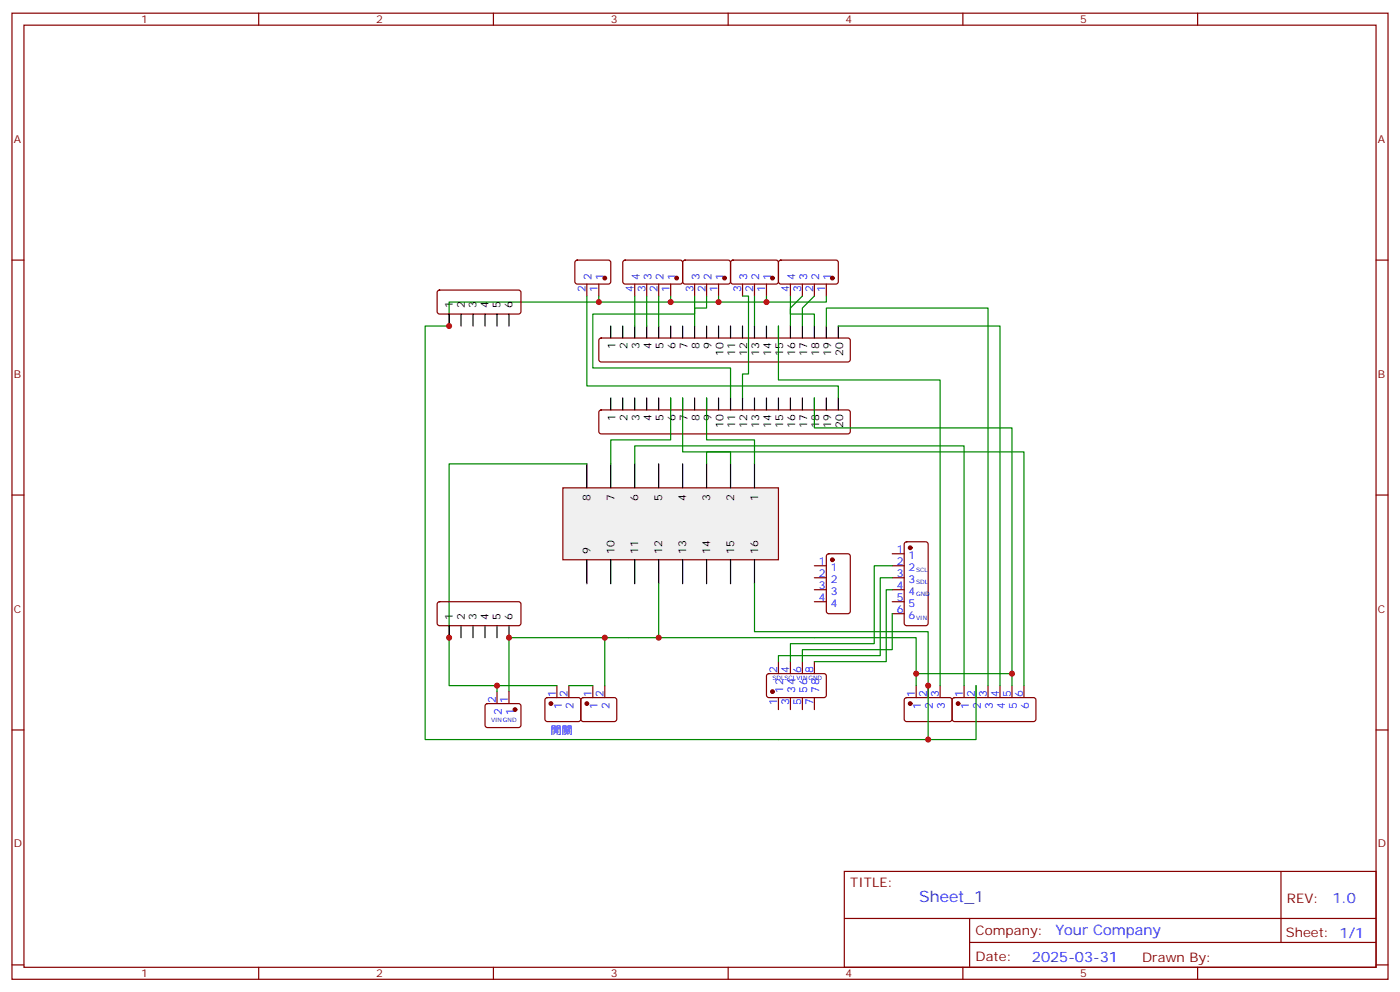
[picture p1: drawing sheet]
<svg xmlns="http://www.w3.org/2000/svg" width="412mm" height="292mm" viewBox="0 0 412 292" stroke-linecap="round" stroke-linejoin="round" font-family="sans-serif">
<g fill="none" stroke="#870000" stroke-width=".35">
<path d="M3.5 3.9h405.4v284.3h-405.4zM7.1 7.4h398.2v277.3h-398.2zM76.2 3.9v3.5M145.3 3.9v3.5M214.5 3.9v3.5M283.6 3.9v3.5M352.8 3.9v3.5M3.5 76.6h3.6M169.6 76.8l.4-.2h9.5l.4 .7v5.9l-.7 .4-9.4-.1-.5-.6v-5.6zM183.7 76.8l.4-.2h16.6l.4 .7-.1 5.9-.6 .4-16.5-.1-.5-.6v-5.6zM229.5 76.8l.5-.2h16.5l.4 .7v5.9l-.7 .4-16.5-.1-.4-.6v-5.6zM405.3 76.6h3.6"/>
<path d="M172.9 83.6v3.5M176.4 83.6v3.5M187 83.6v3.5M190.5 83.6v3.5M194 83.6v3.5M197.6 83.6v3.5M232.8 83.6v3.5M236.4 83.6v3.5M239.9 83.6v3.5M243.4 83.6v3.5M3.5 145.7h3.6M266.6 159.7l.5-.2h5.6l.6 .4 .1 23.5-.5 .7h-5.8l-.7-.4-.1-23.5z"/>
<path d="M405.3 145.7h3.6M239.9 166.5h3.5M239.9 170h3.5M239.9 173.6h3.5M239.9 177.1h3.5M243.7 163.2l.4-.2h5.7l.6 .4 .1 16.5-.5 .7h-5.9l-.6-.4-.1-16.5zM262.8 163h3.5M262.8 166.5h3.5M262.8 170h3.5M262.8 173.6h3.5M262.8 177.1h3.5M226 198.5l.5-.2h16.5l.4 .7v5.9l-.7 .4h-16.5l-.4-.7v-5.6z"/>
<path d="M229.3 194.7v3.6M232.8 194.7v3.6M236.4 194.7v3.6M239.9 194.7v3.6M262.8 180.6h3.5M3.5 214.8h3.6M160.7 205.5l.5-.2 9.5 .1 .4 .6-.1 5.9-.6 .5-9.5-.1-.4-.6v-5.7zM164 201.8v3.5M167.6 201.8v3.5M171.3 205.5l.5-.2 9.4 .1 .5 .6-.1 5.9-.6 .5-9.5-.1-.4-.6v-5.7zM174.6 201.8v3.5M178.2 201.8v3.5"/>
<path d="M229.3 205.3v3.5M232.8 205.3v3.5M236.4 205.3v3.5M239.9 205.3v3.5M266.6 205.5l.5-.2 12.9 .1 .5 .6-.1 5.9-.6 .5-13-.1-.5-.6v-5.7zM269.9 201.8v3.5M273.4 201.8v3.5M276.9 201.8v3.5M280.7 205.5l.5-.2 23.5 .1 .5 .6-.1 5.9-.7 .5-23.5-.1-.4-.6v-5.7zM284 201.8v3.5M287.5 201.8v3.5M291 201.8v3.5"/>
<path d="M294.6 201.8v3.5M298.1 201.8v3.5M301.6 201.8v3.5M405.3 214.8h3.6M248.7 256.5h156.6v28.2h-156.6zM377.3 256.5v20.9M248.7 270.3h156.5M285.6 277.4h119.6M285.6 270.3v14.1M3.5 284h3.6M76.2 284.7v3.5M145.3 284.7v3.5"/>
<path d="M214.5 284.7v3.5M283.6 284.7v3.5M352.8 284.7v3.5M405.3 284h3.6"/>
</g>
<g fill="#870000" stroke="#870000" stroke-width=".35">
<circle cx="199.3" cy="81.8" r=".53"/>
<circle cx="245.2" cy="81.8" r=".53"/>
<circle cx="162.3" cy="207.1" r=".53"/>
<circle cx="268.1" cy="161.2" r=".53"/>
<circle cx="245.2" cy="164.7" r=".53"/>
<circle cx="227.5" cy="203.6" r=".53"/>
<circle cx="178.2" cy="81.8" r=".53"/>
<circle cx="172.9" cy="207.1" r=".53"/>
<circle cx="268.1" cy="207.1" r=".53"/>
<circle cx="282.2" cy="207.1" r=".53"/>
</g>
<path d="M165.8 143.6h63.5v21.1h-63.5z" fill="#f0f0f0" stroke="#870000" stroke-width=".35"/>
<g fill="none" stroke="#000" stroke-width=".35">
<path d="M132.3 92.4v3.6M135.8 92.4v3.6M139.3 92.4v3.6M142.9 92.4v3.6M146.4 92.4v3.6M149.9 92.4v3.6M179.9 96v3.5M183.4 96v3.5M187 96v3.5M190.5 96v3.5M194 96v3.5M197.6 96v3.5"/>
<path d="M201.1 96v3.5M204.6 96v3.5M208.1 96v3.5M211.7 96v3.5M215.2 96v3.5M218.7 96v3.5M222.2 96v3.5M225.8 96v3.5M229.3 96v3.5M232.8 96v3.5M236.4 96v3.5M239.9 96v3.5"/>
<path d="M243.4 96v3.5M246.9 96v3.5M179.9 117.1v3.5M183.4 117.1v3.5M187 117.1v3.5M190.5 117.1v3.5M194 117.1v3.5M197.6 117.1v3.5M201.1 117.1v3.5M204.6 117.1v3.5M208.1 117.1v3.5M211.7 117.1v3.5"/>
<path d="M215.2 117.1v3.5M218.7 117.1v3.5M222.2 117.1v3.5M225.8 117.1v3.5M229.3 117.1v3.5M232.8 117.1v3.5M236.4 117.1v3.5M239.9 117.1v3.5M243.4 117.1v3.5M246.9 117.1v3.5M172.9 136.5v7.1M179.9 136.5v7.1"/>
<path d="M187 136.5v7.1M194 136.5v7.1M201.1 136.5v7.1M208.1 136.5v7.1M215.2 136.5v7.1M222.2 136.5v7.1M172.9 164.7v7.1M179.9 164.7v7.1M187 164.7v7.1M194 164.7v7.1M201.1 164.7v7.1M208.1 164.7v7.1"/>
<path d="M215.2 164.7v7.1M222.2 164.7v7.1M132.3 184.1v3.6M135.8 184.1v3.6M139.3 184.1v3.6M142.9 184.1v3.6M146.4 184.1v3.6M149.9 184.1v3.6"/>
</g>
<g fill="none" stroke="#870000" stroke-width=".35">
<path d="M201.3 76.8l.5-.2h13l.4 .7-.1 5.9-.6 .4-13-.1-.4-.6v-5.6zM215.4 76.8l.5-.2h13l.4 .7-.1 5.9-.6 .4-13-.1-.4-.6v-5.6zM129 85.6l.5-.2h23.5l.5 .7-.1 5.9-.6 .4h-23.6l-.4-.7v-5.6zM176.6 99.7l.5-.2h72.7l.5 .2 .2 .5v5.6l-.3 .5-.4 .2h-72.7l-.5-.2-.2-.5v-5.6zM204.6 83.6v3.5M208.1 83.6v3.5M211.7 83.6v3.5M218.7 83.6v3.5M222.2 83.6v3.5M225.8 83.6v3.5M176.6 120.9l.5-.3h72.7l.5 .3 .2 .5v5.6l-.3 .5-.4 .2h-72.7l-.5-.2-.2-.5v-5.6zM129 177.3l.5-.2h23.5l.5 .7-.1 5.9-.6 .4h-23.6l-.4-.7v-5.6z"/>
<path d="M143.1 207.3l.5-.2h9.4l.5 .7-.1 5.9-.6 .4h-9.5l-.4-.7v-5.6zM146.4 203.6v3.5M149.9 203.6v3.5"/>
</g>
<g fill="none" stroke="#008700" stroke-width=".35">
<path d="M172.9 87.1v26.5h74v3.5M176.4 87.1v1.8h-44.1v7.1h-7.1v121.7h148.2v-31.8h-51.2v-14.1M187 87.1v8.9M190.5 87.1v8.9M194 87.1v8.9M197.6 87.1v1.8h-21.2M204.6 87.1v5.3h-30v15.9h40.6v8.8M208.1 87.1v3.6h-3.5v5.3M211.7 87.1v1.8h-14.1M218.7 87.1h1.8v23h-1.8v7M222.2 87.1v8.9M225.8 87.1v1.8h-14.1"/>
<path d="M229.3 96v15.8h47.6v90M232.8 87.1v5.3h7.1v3.6M236.4 87.1l-3.6 3.6v5.3M239.9 87.1l-3.5 3.6v5.3M243.4 96v-5.3h47.6v111.1M243.4 87.1v1.8h-17.6M246.9 96h47.7v105.8M197.6 117.1v12.4h-17.7v7M201.1 117.1v15.9h14.1v3.5M208.1 117.1v12.4h14.1v7M239.9 117.1v8.8h58.2v75.9M172.9 136.5h-40.6v65.3h31.7"/>
<path d="M187 136.5v-5.3h97v70.6M208.1 136.5v-3.5h93.5v68.8M194 171.8v15.9h-44.1v15.9M262.8 170h-3.5v23h-30v1.7M262.8 166.5h-5.3v22.9h-24.7v5.3M262.8 173.6h-1.7v21.1h-21.2M178.2 187.7v14.1M194 187.7h75.9v14.1M262.8 180.6v10.6h-26.4v3.5M269.9 198.3h28.2M146.4 201.8v1.8M167.6 201.8h7"/>
<path d="M287.5 201.8v15.9h-14.1"/>
</g>
<g fill="#870000" stroke="#870000" stroke-width=".35">
<circle cx="151.7" cy="208.8" r=".53"/>
<circle cx="213.4" cy="81.8" r=".53"/>
<circle cx="227.5" cy="81.8" r=".53"/>
</g>
<g fill="#c00">
<circle cx="273.4" cy="217.7" r=".88"/>
<circle cx="194" cy="187.7" r=".88"/>
<circle cx="178.2" cy="187.7" r=".88"/>
<circle cx="132.3" cy="187.7" r=".88"/>
<circle cx="269.9" cy="198.3" r=".88"/>
<circle cx="273.4" cy="201.8" r=".88"/>
<circle cx="298.1" cy="198.3" r=".88"/>
<circle cx="146.4" cy="201.8" r=".88"/>
<circle cx="149.9" cy="187.7" r=".88"/>
<circle cx="176.4" cy="88.9" r=".88"/>
<circle cx="197.6" cy="88.9" r=".88"/>
<circle cx="211.7" cy="88.9" r=".88"/>
<circle cx="225.8" cy="88.9" r=".88"/>
<circle cx="132.3" cy="96" r=".88"/>
</g>
<text font-size="4.6" fill="#00f" x="270.8" y="265.5">Sheet_1</text>
<g font-size="4.2" fill="#00f">
<text x="392.5" y="265.7">1.0</text>
<text x="310.9" y="275.3">Your Company</text>
<text x="304" y="283.1">2025-03-31</text>
</g>
<g font-size="3.9" fill="#800">
<text x="250.5" y="261.1">TITLE:</text>
<text x="379.1" y="265.7">REV:</text>
<text x="287.4" y="275.3">Company:</text>
<text x="378.7" y="275.9">Sheet: 1/1</text>
<text x="287.4" y="282.9">Date:</text>
<text x="336.4" y="283">Drawn By:</text>
</g>
<g font-size="3.2" fill="#800">
<text x="41.6" y="6.9">1</text>
<text x="110.8" y="6.9">2</text>
<text x="179.9" y="6.9">3</text>
<text x="249.1" y="6.9">4</text>
<text x="318.2" y="6.9">5</text>
<text x="4.1" y="42">A</text>
<text x="405.9" y="42">A</text>
<text x="4.1" y="111.1">B</text>
<text x="405.9" y="111.1">B</text>
<text x="4.1" y="180.3">C</text>
<text x="405.9" y="180.3">C</text>
<text x="4.1" y="249.4">D</text>
<text x="405.9" y="249.4">D</text>
<text x="41.6" y="287.7">1</text>
<text x="110.8" y="287.7">2</text>
<text x="179.9" y="287.7">3</text>
<text x="249.1" y="287.7">4</text>
<text x="318.2" y="287.7">5</text>
</g>
<g font-size="3.2" fill="#00f">
<text x="174.3" y="82.3" transform="rotate(-90 174.3 82.3)">2</text>
<text x="177.8" y="82.3" transform="rotate(-90 177.8 82.3)">1</text>
<text x="188.4" y="82.3" transform="rotate(-90 188.4 82.3)">4</text>
<text x="191.9" y="82.3" transform="rotate(-90 191.9 82.3)">3</text>
<text x="195.4" y="82.3" transform="rotate(-90 195.4 82.3)">2</text>
<text x="199" y="82.3" transform="rotate(-90 199 82.3)">1</text>
<text x="206" y="82.3" transform="rotate(-90 206 82.3)">3</text>
<text x="209.5" y="82.3" transform="rotate(-90 209.5 82.3)">2</text>
<text x="213.1" y="82.3" transform="rotate(-90 213.1 82.3)">1</text>
<text x="220.1" y="82.3" transform="rotate(-90 220.1 82.3)">3</text>
<text x="223.7" y="82.3" transform="rotate(-90 223.7 82.3)">2</text>
<text x="227.2" y="82.3" transform="rotate(-90 227.2 82.3)">1</text>
<text x="234.2" y="82.3" transform="rotate(-90 234.2 82.3)">4</text>
<text x="237.8" y="82.3" transform="rotate(-90 237.8 82.3)">3</text>
<text x="241.3" y="82.3" transform="rotate(-90 241.3 82.3)">2</text>
<text x="244.8" y="82.3" transform="rotate(-90 244.8 82.3)">1</text>
<text x="172.5" y="85.8" transform="rotate(-90 172.5 85.8)">2</text>
<text x="176" y="85.8" transform="rotate(-90 176 85.8)">1</text>
<text x="186.6" y="85.8" transform="rotate(-90 186.6 85.8)">4</text>
<text x="190.1" y="85.8" transform="rotate(-90 190.1 85.8)">3</text>
<text x="193.7" y="85.8" transform="rotate(-90 193.7 85.8)">2</text>
<text x="197.2" y="85.8" transform="rotate(-90 197.2 85.8)">1</text>
<text x="204.3" y="85.8" transform="rotate(-90 204.3 85.8)">3</text>
<text x="207.8" y="85.8" transform="rotate(-90 207.8 85.8)">2</text>
<text x="211.3" y="85.8" transform="rotate(-90 211.3 85.8)">1</text>
<text x="218.4" y="85.8" transform="rotate(-90 218.4 85.8)">3</text>
<text x="221.9" y="85.8" transform="rotate(-90 221.9 85.8)">2</text>
<text x="225.4" y="85.8" transform="rotate(-90 225.4 85.8)">1</text>
<text x="232.5" y="85.8" transform="rotate(-90 232.5 85.8)">4</text>
<text x="236" y="85.8" transform="rotate(-90 236 85.8)">3</text>
<text x="239.5" y="85.8" transform="rotate(-90 239.5 85.8)">2</text>
<text x="243.1" y="85.8" transform="rotate(-90 243.1 85.8)">1</text>
<text x="241.2" y="166.2">1</text>
<text x="244.7" y="167.9">1</text>
<text x="264.2" y="162.6">1</text>
<text x="264.2" y="166.2">2</text>
<text x="267.7" y="164.4">1</text>
<text x="267.7" y="167.9">2</text>
<text x="241.2" y="169.7">2</text>
<text x="241.2" y="173.2">3</text>
<text x="244.7" y="171.4">2</text>
<text x="264.2" y="169.7">3</text>
<text x="264.2" y="173.2">4</text>
<text x="267.7" y="171.4">3</text>
<text x="241.2" y="176.7">4</text>
<text x="244.7" y="175">3</text>
<text x="244.7" y="178.5">4</text>
<text x="264.2" y="176.7">5</text>
<text x="267.7" y="175">4</text>
<text x="267.7" y="178.5">5</text>
<text x="264.2" y="180.3">6</text>
<text x="267.7" y="182">6</text>
<text x="229" y="198.1" transform="rotate(-90 229 198.1)">2</text>
<text x="232.5" y="198.1" transform="rotate(-90 232.5 198.1)">4</text>
<text x="236" y="198.1" transform="rotate(-90 236 198.1)">6</text>
<text x="239.5" y="198.1" transform="rotate(-90 239.5 198.1)">8</text>
<text x="146" y="206.9" transform="rotate(-90 146 206.9)">2</text>
<text x="149.6" y="206.9" transform="rotate(-90 149.6 206.9)">1</text>
<text x="163.7" y="205.1" transform="rotate(-90 163.7 205.1)">1</text>
<text x="165.5" y="208.6" transform="rotate(-90 165.5 208.6)">1</text>
<text x="167.2" y="205.1" transform="rotate(-90 167.2 205.1)">2</text>
<text x="169" y="208.6" transform="rotate(-90 169 208.6)">2</text>
<text x="174.3" y="205.1" transform="rotate(-90 174.3 205.1)">1</text>
<text x="176" y="208.6" transform="rotate(-90 176 208.6)">1</text>
<text x="177.8" y="205.1" transform="rotate(-90 177.8 205.1)">2</text>
<text x="179.6" y="208.6" transform="rotate(-90 179.6 208.6)">2</text>
<text x="229" y="207.5" transform="rotate(-90 229 207.5)">1</text>
<text x="230.7" y="204" transform="rotate(-90 230.7 204)">12</text>
<text x="232.5" y="207.5" transform="rotate(-90 232.5 207.5)">3</text>
<text x="234.2" y="204" transform="rotate(-90 234.2 204)">34</text>
<text x="236" y="207.5" transform="rotate(-90 236 207.5)">5</text>
<text x="237.8" y="204" transform="rotate(-90 237.8 204)">56</text>
<text x="239.5" y="207.5" transform="rotate(-90 239.5 207.5)">7</text>
<text x="241.3" y="204" transform="rotate(-90 241.3 204)">78</text>
<text x="269.5" y="205.1" transform="rotate(-90 269.5 205.1)">1</text>
<text x="271.3" y="208.6" transform="rotate(-90 271.3 208.6)">1</text>
<text x="273" y="205.1" transform="rotate(-90 273 205.1)">2</text>
<text x="274.8" y="208.6" transform="rotate(-90 274.8 208.6)">2</text>
<text x="276.6" y="205.1" transform="rotate(-90 276.6 205.1)">3</text>
<text x="278.3" y="208.6" transform="rotate(-90 278.3 208.6)">3</text>
<text x="283.6" y="205.1" transform="rotate(-90 283.6 205.1)">1</text>
<text x="285.4" y="208.6" transform="rotate(-90 285.4 208.6)">1</text>
<text x="287.2" y="205.1" transform="rotate(-90 287.2 205.1)">2</text>
<text x="288.9" y="208.6" transform="rotate(-90 288.9 208.6)">2</text>
<text x="290.7" y="205.1" transform="rotate(-90 290.7 205.1)">3</text>
<text x="292.5" y="208.6" transform="rotate(-90 292.5 208.6)">3</text>
<text x="294.2" y="205.1" transform="rotate(-90 294.2 205.1)">4</text>
<text x="296" y="208.6" transform="rotate(-90 296 208.6)">4</text>
<text x="297.7" y="205.1" transform="rotate(-90 297.7 205.1)">5</text>
<text x="299.5" y="208.6" transform="rotate(-90 299.5 208.6)">5</text>
<text x="301.3" y="205.1" transform="rotate(-90 301.3 205.1)">6</text>
<text x="303" y="208.6" transform="rotate(-90 303 208.6)">6</text>
<text x="147.8" y="210.4" transform="rotate(-90 147.8 210.4)">2</text>
<text x="151.3" y="210.4" transform="rotate(-90 151.3 210.4)">1</text>
<text x="162.3" y="215.9">開關</text>
</g>
<g font-size="3.2">
<text x="133.3" y="90.7" transform="rotate(-90 133.3 90.7)">1</text>
<text x="136.9" y="90.7" transform="rotate(-90 136.9 90.7)">2</text>
<text x="140.4" y="90.7" transform="rotate(-90 140.4 90.7)">3</text>
<text x="143.9" y="90.7" transform="rotate(-90 143.9 90.7)">4</text>
<text x="147.5" y="90.7" transform="rotate(-90 147.5 90.7)">5</text>
<text x="151" y="90.7" transform="rotate(-90 151 90.7)">6</text>
<text x="181.3" y="102.8" transform="rotate(-90 181.3 102.8)">1</text>
<text x="184.9" y="102.8" transform="rotate(-90 184.9 102.8)">2</text>
<text x="188.4" y="102.8" transform="rotate(-90 188.4 102.8)">3</text>
<text x="191.9" y="102.8" transform="rotate(-90 191.9 102.8)">4</text>
<text x="195.4" y="102.8" transform="rotate(-90 195.4 102.8)">5</text>
<text x="199" y="102.8" transform="rotate(-90 199 102.8)">6</text>
<text x="202.5" y="102.8" transform="rotate(-90 202.5 102.8)">7</text>
<text x="206" y="102.8" transform="rotate(-90 206 102.8)">8</text>
<text x="209.5" y="102.8" transform="rotate(-90 209.5 102.8)">9</text>
<text x="213.1" y="104.8" transform="rotate(-90 213.1 104.8)">10</text>
<text x="216.6" y="104.8" transform="rotate(-90 216.6 104.8)">11</text>
<text x="220.1" y="104.8" transform="rotate(-90 220.1 104.8)">12</text>
<text x="223.7" y="104.8" transform="rotate(-90 223.7 104.8)">13</text>
<text x="227.2" y="104.8" transform="rotate(-90 227.2 104.8)">14</text>
<text x="230.7" y="104.8" transform="rotate(-90 230.7 104.8)">15</text>
<text x="234.2" y="104.8" transform="rotate(-90 234.2 104.8)">16</text>
<text x="237.8" y="104.8" transform="rotate(-90 237.8 104.8)">17</text>
<text x="241.3" y="104.8" transform="rotate(-90 241.3 104.8)">18</text>
<text x="244.8" y="104.8" transform="rotate(-90 244.8 104.8)">19</text>
<text x="248.4" y="104.8" transform="rotate(-90 248.4 104.8)">20</text>
<text x="181.3" y="124" transform="rotate(-90 181.3 124)">1</text>
<text x="184.9" y="124" transform="rotate(-90 184.9 124)">2</text>
<text x="188.4" y="124" transform="rotate(-90 188.4 124)">3</text>
<text x="191.9" y="124" transform="rotate(-90 191.9 124)">4</text>
<text x="195.4" y="124" transform="rotate(-90 195.4 124)">5</text>
<text x="199" y="124" transform="rotate(-90 199 124)">6</text>
<text x="202.5" y="124" transform="rotate(-90 202.5 124)">7</text>
<text x="206" y="124" transform="rotate(-90 206 124)">8</text>
<text x="209.5" y="124" transform="rotate(-90 209.5 124)">9</text>
<text x="213.1" y="126" transform="rotate(-90 213.1 126)">10</text>
<text x="216.6" y="126" transform="rotate(-90 216.6 126)">11</text>
<text x="220.1" y="126" transform="rotate(-90 220.1 126)">12</text>
<text x="223.7" y="126" transform="rotate(-90 223.7 126)">13</text>
<text x="227.2" y="126" transform="rotate(-90 227.2 126)">14</text>
<text x="230.7" y="126" transform="rotate(-90 230.7 126)">15</text>
<text x="234.2" y="126" transform="rotate(-90 234.2 126)">16</text>
<text x="237.8" y="126" transform="rotate(-90 237.8 126)">17</text>
<text x="241.3" y="126" transform="rotate(-90 241.3 126)">18</text>
<text x="244.8" y="126" transform="rotate(-90 244.8 126)">19</text>
<text x="248.4" y="126" transform="rotate(-90 248.4 126)">20</text>
<text x="173.9" y="147.4" transform="rotate(-90 173.9 147.4)">8</text>
<text x="181" y="147.4" transform="rotate(-90 181 147.4)">7</text>
<text x="188" y="147.4" transform="rotate(-90 188 147.4)">6</text>
<text x="195.1" y="147.4" transform="rotate(-90 195.1 147.4)">5</text>
<text x="202.1" y="147.4" transform="rotate(-90 202.1 147.4)">4</text>
<text x="209.2" y="147.4" transform="rotate(-90 209.2 147.4)">3</text>
<text x="216.3" y="147.4" transform="rotate(-90 216.3 147.4)">2</text>
<text x="223.3" y="147.4" transform="rotate(-90 223.3 147.4)">1</text>
<text x="173.9" y="163" transform="rotate(-90 173.9 163)">9</text>
<text x="181" y="163" transform="rotate(-90 181 163)">10</text>
<text x="188" y="163" transform="rotate(-90 188 163)">11</text>
<text x="195.1" y="163" transform="rotate(-90 195.1 163)">12</text>
<text x="202.1" y="163" transform="rotate(-90 202.1 163)">13</text>
<text x="209.2" y="163" transform="rotate(-90 209.2 163)">14</text>
<text x="216.3" y="163" transform="rotate(-90 216.3 163)">15</text>
<text x="223.3" y="163" transform="rotate(-90 223.3 163)">16</text>
<text x="133.3" y="182.4" transform="rotate(-90 133.3 182.4)">1</text>
<text x="136.9" y="182.4" transform="rotate(-90 136.9 182.4)">2</text>
<text x="140.4" y="182.4" transform="rotate(-90 140.4 182.4)">3</text>
<text x="143.9" y="182.4" transform="rotate(-90 143.9 182.4)">4</text>
<text x="147.5" y="182.4" transform="rotate(-90 147.5 182.4)">5</text>
<text x="151" y="182.4" transform="rotate(-90 151 182.4)">6</text>
</g>
<g font-size="1.8" fill="#00f">
<text x="269.9" y="168.3">SCL</text>
<text x="269.9" y="171.8">SDL</text>
<text x="269.9" y="175.3">GND</text>
<text x="269.9" y="182.4">VIN</text>
<text x="227.5" y="200">SDLSCLVINGND</text>
<text x="144.6" y="212.4">VINGND</text>
</g>
</svg>
